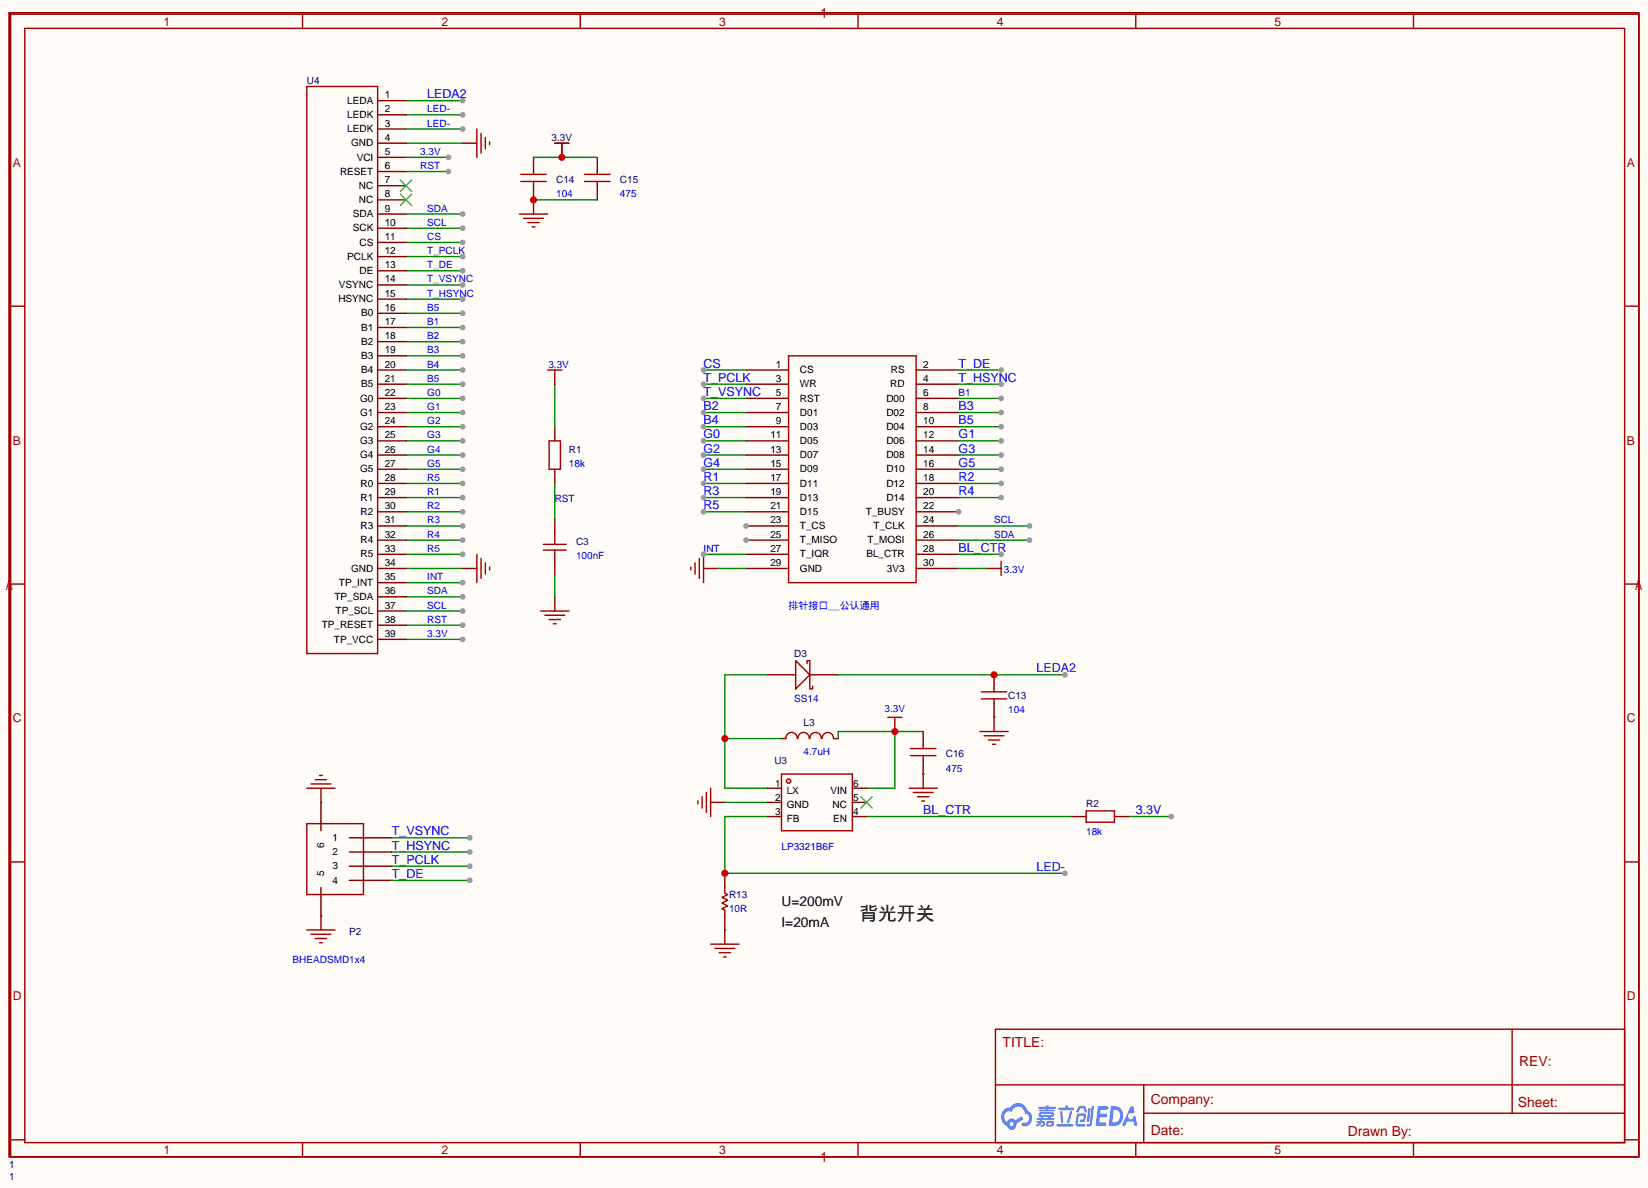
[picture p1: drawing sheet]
<svg xmlns="http://www.w3.org/2000/svg" width="295mm" height="213mm" viewBox="0 0 295 213" stroke-linecap="round" stroke-linejoin="round" font-family="sans-serif">
<path d="M0 0h295.4v212.9h-295.4z" fill="#fffcf7"/>
<g fill="none" stroke="#a10000" stroke-width=".25">
<path d="M1.7 2.3h292.1v205h-292.1zM1.9 2.5h291.9v204.8h-291.9zM4.4 5.1h286.8v199.6h-286.8zM54.2 2.5v2.6M104 2.5v2.6M153.8 2.5v2.6M203.6 2.5v2.6M253.4 2.5v2.6M1.9 54.9h2.5M291.2 54.9h2.6M1.9 104.6h2.5M291.2 104.6h2.6"/>
<path d="M1.9 154.4h2.5M291.2 154.4h2.6M178.4 184.4h112.8v20.3h-112.8zM178.5 194.4h112.6M205 199.5h86.1M205 194.4v10.1M271 184.4l.1 15.1M1.9 204.2h2.5M54.2 204.7v2.6M104 204.7v2.6M153.8 204.7v2.6M203.6 204.7v2.6"/>
<path d="M253.4 204.7v2.6M291.2 204.2h2.6"/>
</g>
<path d="M180 198.8a1.78 1.78 0 0 0 .5 2.9 .87 .87 0 0 0 1.1 .7 .87 .87 0 0 0 .6-1.1l1.2-.7-.2-.6-1.2 .7a.82 .82 0 0 0-.9-.3 .82 .82 0 0 0-.6 .7 1 1 0 0 1-.5-1.3 1 1 0 0 1 1.3-.6 1.2 1.2 0 0 1 1.4-.9 1.2 1.2 0 0 1 1 1.2 .83 .83 0 0 1 .8 1 .83 .83 0 0 1-1.1 .6 .33 .33 0 0 0-.3 .4 .33 .33 0 0 0 .3 .3 1.48 1.48 0 0 0 1.6-1.1 1.48 1.48 0 0 0-.8-1.7 1.66 1.66 0 0 0-1.4-1.4 1.66 1.66 0 0 0-1.7 .9h-.7zM181 201.4a.37 .37 0 0 1 .7 0 .37 .37 0 0 1-.7 0zM196.8 198.2l-.4 3.5h1.7l.2-.2-.1-.3-.1-.1h-1.1l.1-.9h1.1l.3-.3-.2-.4h-1.1l.1-.7h1.1a.32 .32 0 0 0 .3-.3 .32 .32 0 0 0-.3-.3zM199.1 198.2l-.4 3.5a2.62 2.62 0 0 0 2.1-.3 1.89 1.89 0 0 0-.6-3.2zM199.6 198.8a1.15 1.15 0 0 1 1.2 1.2 1.15 1.15 0 0 1-1.3 1.1h-.1zM202.7 198.2l-1.6 3.5h.6l.3-.8h1.2l.1 .8h.6l-.4-1.9-.3 .3-.1 .2a.5 .5 0 0 1-.7 .1 .5 .5 0 0 1-.1-.7 .5 .5 0 0 1 .7-.2l.4-.2-.3-1.1zM195.1 198.5l-.3 2.3 .2 .3 .2-.3 .3-2.3zM195.7 198.2l-.3 3-.1 .2-.5 .1v.2a.59 .59 0 0 0 .6 .1 .59 .59 0 0 0 .3-.5l.4-3.1zM193.3 198.3l-.4 1a.63 .63 0 0 0 .7-.6l.7-.1 .2 .7h.3l-.2-1-.4-.2a.81 .81 0 0 0-.9 .2zM193.1 199.6l-.1 .4-.2 1.2 .1 .5 .2 .1 1.2 .1 .3-.3-.2-.2h-1.2l.2-1.5h.9l-.1 .7h-.5l-.2 .2 .1 .2h.5a1.07 1.07 0 0 0 .6-1.1l-.2-.4a1.46 1.46 0 0 0-1.4 .1zM189.4 201.4l.1 .5h2.7l.2-.3-.2-.2zM191.8 199.1l-.5 1.9a.2 .2 0 0 0 0 .2 .2 .2 0 0 0 .3 .1l.6-2.2zM190 199.1l.2 2 .2 .1 .2-.2-.2-1.9zM189.7 198.5l.1 .4h2.5l.2-.2-.2-.2h-1l.1-.4h-.4l-.1 .4zM185.9 200.9h.5v-.2h.4l-.1 .2h.5l.1 .3-.1 .5-.7 .2v-.4h.4v-.2l-.3-.1-.3 .4-.5 .3-.1-.4 .5-.3h-.4zM186.2 198.3h1.3l.1-.2h.4l-.1 .2h1.2l.2 .2-.2 .1h-1.2v.2h1l.1 .2-.1 .1h-2.5l-.1-.3h1.1l.1-.2h-1.3zM186.4 199.3a.47 .47 0 0 0-.3 .5 .47 .47 0 0 0 .5 .4v.1h-.7v.3h3.1v-.2l-.7-.1v-.1a.48 .48 0 0 0 .6-.3 .48 .48 0 0 0-.2-.6zM186.6 199.6h1.9l-.1 .2h-1.8zM187 200.1h.9l-.1 .2h-.8zM187.6 201l-.1 .5 .1 .3a1.3 1.3 0 0 0 1.2-.1l.1-.5-.1-.4h-.9zM188 201.2h.5l-.1 .3h-.5z" fill="#5487ff"/>
<g fill="none" stroke="#870000" stroke-width=".25">
<path d="M99.4 76.5v2.5M99.4 84.1v2.5M99.4 93v2.5M99.4 100.6v2.5M99.4 106.9v2.6M57.5 143.8v5M57.5 159v5.1M57.5 143.8h.1M62.6 150.1h7.6M62.6 152.7h7.6M62.6 155.2h7.6M62.6 157.7h7.6"/>
<path d="M57.5 164.1h.1"/>
</g>
<g fill="none" stroke="#a10000" stroke-width=".25">
<path d="M98.4 79h2.1v5.1h-2.1zM97.4 97.5h4.1M97.4 98.6h4.1M99.4 95.5v2M99.4 98.6v2M96.9 109.5h5.1M97.7 110.2h3.5M98.4 111h2.1M99.2 111.8h.5M56.5 139.7h2M57.3 138.9h.5M55 147.6h10.2v12.7h-10.2z"/>
<path d="M55 141.2h5.1M55.8 140.5h3.5M57.5 141.2v2.6M55 166.6h5.1M55.8 167.4h3.5M56.5 168.1h2M57.3 168.9h.5M57.5 164.1v2.5"/>
</g>
<path d="M99.4 68.8v7.7M99.4 86.6v6.4M99.4 103.1v3.8M70.2 157.7h14" fill="none" stroke="#008700" stroke-width=".25"/>
<circle cx="84.2" cy="157.7" r=".51" fill="#999"/>
<path d="M70.2 155.2h14" fill="none" stroke="#008700" stroke-width=".25"/>
<circle cx="84.2" cy="155.2" r=".51" fill="#999"/>
<path d="M70.2 152.7h14" fill="none" stroke="#008700" stroke-width=".25"/>
<circle cx="84.2" cy="152.7" r=".51" fill="#999"/>
<path d="M70.2 150.1h14" fill="none" stroke="#008700" stroke-width=".25"/>
<circle cx="84.2" cy="150.1" r=".51" fill="#999"/>
<path d="M72.8 18h10.1M57.5 143.8h.1M57.5 164.1h.1" fill="none" stroke="#008700" stroke-width=".25"/>
<circle cx="82.9" cy="18" r=".51" fill="#999"/>
<path d="M72.8 20.6h10.1" fill="none" stroke="#008700" stroke-width=".25"/>
<circle cx="82.9" cy="20.6" r=".51" fill="#999"/>
<path d="M72.8 25.7h10.1M72.8 38.4h10.1" fill="none" stroke="#008700" stroke-width=".25"/>
<circle cx="82.9" cy="38.4" r=".51" fill="#999"/>
<path d="M72.8 40.9h10.1" fill="none" stroke="#008700" stroke-width=".25"/>
<circle cx="82.9" cy="40.9" r=".51" fill="#999"/>
<path d="M72.8 43.4h10.1" fill="none" stroke="#008700" stroke-width=".25"/>
<circle cx="82.9" cy="43.4" r=".51" fill="#999"/>
<path d="M72.8 46h10.1" fill="none" stroke="#008700" stroke-width=".25"/>
<circle cx="82.9" cy="46" r=".51" fill="#999"/>
<path d="M72.8 48.5h10.1" fill="none" stroke="#008700" stroke-width=".25"/>
<circle cx="82.9" cy="48.5" r=".51" fill="#999"/>
<path d="M72.8 51.1h10.1" fill="none" stroke="#008700" stroke-width=".25"/>
<circle cx="82.9" cy="51.1" r=".51" fill="#999"/>
<path d="M72.8 53.6h10.1" fill="none" stroke="#008700" stroke-width=".25"/>
<circle cx="82.9" cy="53.6" r=".51" fill="#999"/>
<path d="M72.8 56.1h10.1" fill="none" stroke="#008700" stroke-width=".25"/>
<circle cx="82.9" cy="56.1" r=".51" fill="#999"/>
<path d="M72.8 58.7h10.1" fill="none" stroke="#008700" stroke-width=".25"/>
<circle cx="82.9" cy="58.7" r=".51" fill="#999"/>
<path d="M72.8 61.2h10.1" fill="none" stroke="#008700" stroke-width=".25"/>
<circle cx="82.9" cy="61.2" r=".51" fill="#999"/>
<path d="M72.8 63.8h10.1" fill="none" stroke="#008700" stroke-width=".25"/>
<circle cx="82.9" cy="63.8" r=".51" fill="#999"/>
<path d="M72.8 66.3h10.1" fill="none" stroke="#008700" stroke-width=".25"/>
<circle cx="82.9" cy="66.3" r=".51" fill="#999"/>
<path d="M72.8 68.8h10.1" fill="none" stroke="#008700" stroke-width=".25"/>
<circle cx="82.9" cy="68.8" r=".51" fill="#999"/>
<path d="M72.8 71.4h10.1" fill="none" stroke="#008700" stroke-width=".25"/>
<circle cx="82.9" cy="71.4" r=".51" fill="#999"/>
<path d="M72.8 73.9h10.1" fill="none" stroke="#008700" stroke-width=".25"/>
<circle cx="82.9" cy="73.9" r=".51" fill="#999"/>
<path d="M72.8 76.5h10.1" fill="none" stroke="#008700" stroke-width=".25"/>
<circle cx="82.9" cy="76.5" r=".51" fill="#999"/>
<path d="M72.8 84.1h10.1" fill="none" stroke="#008700" stroke-width=".25"/>
<circle cx="82.9" cy="84.1" r=".51" fill="#999"/>
<path d="M72.8 81.5h10.1" fill="none" stroke="#008700" stroke-width=".25"/>
<circle cx="82.9" cy="81.5" r=".51" fill="#999"/>
<path d="M72.8 79h10.1" fill="none" stroke="#008700" stroke-width=".25"/>
<circle cx="82.9" cy="79" r=".51" fill="#999"/>
<path d="M72.8 86.6h10.1" fill="none" stroke="#008700" stroke-width=".25"/>
<circle cx="82.9" cy="86.6" r=".51" fill="#999"/>
<path d="M72.8 89.2h10.1" fill="none" stroke="#008700" stroke-width=".25"/>
<circle cx="82.9" cy="89.2" r=".51" fill="#999"/>
<path d="M72.8 91.7h10.1" fill="none" stroke="#008700" stroke-width=".25"/>
<circle cx="82.9" cy="91.7" r=".51" fill="#999"/>
<path d="M72.8 94.2h10.1" fill="none" stroke="#008700" stroke-width=".25"/>
<circle cx="82.9" cy="94.2" r=".51" fill="#999"/>
<path d="M72.8 96.8h10.1" fill="none" stroke="#008700" stroke-width=".25"/>
<circle cx="82.9" cy="96.8" r=".51" fill="#999"/>
<path d="M72.8 99.3h10.1" fill="none" stroke="#008700" stroke-width=".25"/>
<circle cx="82.9" cy="99.3" r=".51" fill="#999"/>
<path d="M72.8 101.9h10.1M72.8 104.4h10.1" fill="none" stroke="#008700" stroke-width=".25"/>
<circle cx="82.9" cy="104.4" r=".51" fill="#999"/>
<path d="M72.8 106.9h10.1" fill="none" stroke="#008700" stroke-width=".25"/>
<circle cx="82.9" cy="106.9" r=".51" fill="#999"/>
<path d="M72.8 109.5h10.1" fill="none" stroke="#008700" stroke-width=".25"/>
<circle cx="82.9" cy="109.5" r=".51" fill="#999"/>
<path d="M72.8 112h10.1" fill="none" stroke="#008700" stroke-width=".25"/>
<circle cx="82.9" cy="112" r=".51" fill="#999"/>
<path d="M72.8 114.6h10.1" fill="none" stroke="#008700" stroke-width=".25"/>
<circle cx="82.9" cy="114.6" r=".51" fill="#999"/>
<path d="M82.9 25.7h2.6M95.6 35.8h.1M95.6 28.2v2.5M95.6 33.3v2.5M100.7 28.2h.1M107.1 28.2v2.5M107.1 33.3v2.5M99.4 68.8h.1" fill="none" stroke="#870000" stroke-width=".25"/>
<g fill="none" stroke="#a10000" stroke-width=".25">
<path d="M85.5 23.1v5.1M86.2 23.9v3.5M87 24.6v2.1M87.8 25.4v.5M93.1 38.4h5.1M93.3 32.5h4.6M93.3 31.2h4.6M93.9 39.1h3.5M94.6 39.9h2M95.6 30.7v.5M95.6 32.5v.8M95.6 35.8v2.6"/>
<path d="M99.4 25.7h2.6M100.7 25.7v2.5M104.8 32.5h4.5M104.8 31.2h4.5M107.1 30.7v.5M107.1 32.5v.8M95.4 40.6h.5M98.2 66.3h2.5M99.4 66.3v2.5"/>
</g>
<path d="M95.6 35.8h11.5" fill="none" stroke="#008700" stroke-width=".25"/>
<circle cx="95.6" cy="35.8" r=".63" fill="#c00"/>
<path d="M141.4 63.8h22.8v40.6h-22.8z" fill="none" stroke="#a10000" stroke-width=".25"/>
<g fill="none" stroke="#870000" stroke-width=".25">
<path d="M133.7 66.3h7.7M133.7 68.8h7.7M133.7 71.4h7.7M133.7 73.9h7.7M133.7 76.5h7.7M133.7 79h7.7M164.2 66.3h7.6M164.2 68.8h7.6M164.2 71.4h7.6M164.2 73.9h7.6M164.2 76.5h7.6M164.2 79h7.6"/>
<path d="M133.7 81.5h7.7M133.7 84.1h7.7M133.7 86.6h7.7M133.7 89.2h7.7M133.7 91.7h7.7M133.7 96.8h7.7M164.2 81.5h7.6M164.2 84.1h7.6M164.2 86.6h7.6M164.2 89.2h7.6M164.2 99.3h7.6M133.7 101.9h7.7"/>
<path d="M164.2 101.9h7.6"/>
</g>
<circle cx="133.7" cy="96.8" r=".51" fill="#999"/>
<path d="M133.7 99.3h7.7M164.2 96.8h7.6M164.2 91.7h7.6" fill="none" stroke="#870000" stroke-width=".25"/>
<circle cx="171.8" cy="91.7" r=".51" fill="#999"/>
<path d="M133.7 94.2h7.7" fill="none" stroke="#870000" stroke-width=".25"/>
<circle cx="133.7" cy="94.2" r=".51" fill="#999"/>
<path d="M164.2 94.2h7.6M128.7 101.9h.1M176.9 101.9h.1" fill="none" stroke="#870000" stroke-width=".25"/>
<path d="M126.1 99.3v5.1M123.8 101.6v.5M124.6 100.8v2.1M125.3 100.1v3.5M126.1 101.9h2.6M176.9 101.9h2.6M179.5 100.6v2.5" fill="none" stroke="#a10000" stroke-width=".25"/>
<path d="M171.8 66.3h7.7M171.8 101.9h5.1" fill="none" stroke="#008700" stroke-width=".25"/>
<circle cx="179.5" cy="66.3" r=".51" fill="#999"/>
<path d="M171.8 68.8h7.7" fill="none" stroke="#008700" stroke-width=".25"/>
<circle cx="179.5" cy="68.8" r=".51" fill="#999"/>
<path d="M171.8 71.4h7.7" fill="none" stroke="#008700" stroke-width=".25"/>
<circle cx="179.5" cy="71.4" r=".51" fill="#999"/>
<path d="M171.8 73.9h7.7" fill="none" stroke="#008700" stroke-width=".25"/>
<circle cx="179.5" cy="73.9" r=".51" fill="#999"/>
<path d="M171.8 76.5h7.7" fill="none" stroke="#008700" stroke-width=".25"/>
<circle cx="179.5" cy="76.5" r=".51" fill="#999"/>
<path d="M171.8 79h7.7" fill="none" stroke="#008700" stroke-width=".25"/>
<circle cx="179.5" cy="79" r=".51" fill="#999"/>
<path d="M171.8 81.5h7.7" fill="none" stroke="#008700" stroke-width=".25"/>
<circle cx="179.5" cy="81.5" r=".51" fill="#999"/>
<path d="M171.8 84.1h7.7" fill="none" stroke="#008700" stroke-width=".25"/>
<circle cx="179.5" cy="84.1" r=".51" fill="#999"/>
<path d="M171.8 86.6h7.7" fill="none" stroke="#008700" stroke-width=".25"/>
<circle cx="179.5" cy="86.6" r=".51" fill="#999"/>
<path d="M171.8 89.2h7.7" fill="none" stroke="#008700" stroke-width=".25"/>
<circle cx="179.5" cy="89.2" r=".51" fill="#999"/>
<path d="M126.1 66.3h7.6" fill="none" stroke="#008700" stroke-width=".25"/>
<circle cx="126.1" cy="66.3" r=".51" fill="#999"/>
<path d="M126.1 68.8h7.6" fill="none" stroke="#008700" stroke-width=".25"/>
<circle cx="126.1" cy="68.8" r=".51" fill="#999"/>
<path d="M126.1 71.4h7.6" fill="none" stroke="#008700" stroke-width=".25"/>
<circle cx="126.1" cy="71.4" r=".51" fill="#999"/>
<path d="M126.1 73.9h7.6" fill="none" stroke="#008700" stroke-width=".25"/>
<circle cx="126.1" cy="73.9" r=".51" fill="#999"/>
<path d="M126.1 76.5h7.6" fill="none" stroke="#008700" stroke-width=".25"/>
<circle cx="126.1" cy="76.5" r=".51" fill="#999"/>
<path d="M126.1 79h7.6" fill="none" stroke="#008700" stroke-width=".25"/>
<circle cx="126.1" cy="79" r=".51" fill="#999"/>
<path d="M126.1 81.5h7.6" fill="none" stroke="#008700" stroke-width=".25"/>
<circle cx="126.1" cy="81.5" r=".51" fill="#999"/>
<path d="M126.1 84.1h7.6" fill="none" stroke="#008700" stroke-width=".25"/>
<circle cx="126.1" cy="84.1" r=".51" fill="#999"/>
<path d="M126.1 86.6h7.6" fill="none" stroke="#008700" stroke-width=".25"/>
<circle cx="126.1" cy="86.6" r=".51" fill="#999"/>
<path d="M126.1 89.2h7.6" fill="none" stroke="#008700" stroke-width=".25"/>
<circle cx="126.1" cy="89.2" r=".51" fill="#999"/>
<path d="M126.1 91.7h7.6" fill="none" stroke="#008700" stroke-width=".25"/>
<circle cx="126.1" cy="91.7" r=".51" fill="#999"/>
<path d="M171.8 99.3h7.7M128.7 101.9h5" fill="none" stroke="#008700" stroke-width=".25"/>
<circle cx="179.5" cy="99.3" r=".51" fill="#999"/>
<path d="M171.8 94.2h12.7" fill="none" stroke="#008700" stroke-width=".25"/>
<circle cx="184.5" cy="94.2" r=".51" fill="#999"/>
<path d="M171.8 96.8h12.7" fill="none" stroke="#008700" stroke-width=".25"/>
<circle cx="184.5" cy="96.8" r=".51" fill="#999"/>
<path d="M126.1 99.3h7.6" fill="none" stroke="#008700" stroke-width=".25"/>
<circle cx="126.1" cy="99.3" r=".51" fill="#999"/>
<path d="M137.5 120.9h5.1M145.2 120.9h5M160.4 131.1h.1M178.2 128.5h.1M178.2 120.9v2.5M178.2 126v2.5M129.9 143.8h.1M129.9 156.5v2.5M129.9 166.6h.1M129.9 164.1v2.5" fill="none" stroke="#870000" stroke-width=".25"/>
<g fill="none" stroke="#a10000" stroke-width=".25">
<path d="M142.6 118.4l2.6 2.5-2.6 2.5zM144.7 118.9v-.5h.5v5h.5v-.5M159.1 128.5h2.6M160.4 128.5v2.6M175.6 131.1h5.1M175.9 125.2h4.6M175.9 124h4.6M176.4 131.8h3.6M177.2 132.6h2M177.9 133.3h.5M178.2 123.4v.6M178.2 125.2v.8"/>
<path d="M178.2 128.5v2.6M125.1 143.5v.5M125.9 142.7v2.1M126.6 142v3.5M127.4 143.8h2.5M127.4 141.2v5.1M129.9 159v1l.5 .3-1 .5 1 .5-1 .5 1 .5-1 .5 .5 .3v1M127.4 169.2h5.1M128.1 169.9h3.6M128.9 170.7h2M129.7 171.4h.5M129.9 166.6v2.6"/>
</g>
<path d="M150.2 120.9h40.7" fill="none" stroke="#008700" stroke-width=".25"/>
<circle cx="178.2" cy="120.9" r=".63" fill="#c00"/>
<circle cx="190.9" cy="120.9" r=".51" fill="#999"/>
<path d="M129.9 132.3h10.2M137.5 120.9h-7.6v20.3h7.6" fill="none" stroke="#008700" stroke-width=".25"/>
<circle cx="129.9" cy="132.3" r=".63" fill="#c00"/>
<path d="M160.4 131.1v10.1h-5.1M165.5 131.1h-15.3v1.2" fill="none" stroke="#008700" stroke-width=".25"/>
<circle cx="160.4" cy="131.1" r=".63" fill="#c00"/>
<path d="M137.5 146.3h-7.6v10.2h61" fill="none" stroke="#008700" stroke-width=".25"/>
<circle cx="129.9" cy="156.5" r=".63" fill="#c00"/>
<circle cx="190.9" cy="156.5" r=".51" fill="#999"/>
<path d="M178.2 128.5h.1M129.9 143.8h7.6M155.3 146.3h36.9M202.3 146.3h7.6M129.9 166.6h.1" fill="none" stroke="#008700" stroke-width=".25"/>
<path d="M140.1 132.3h.7M149.5 132.3h.7M137.5 141.2h2.6M137.5 143.8h2.6M137.5 146.3h2.6M152.8 141.2h2.5M152.8 143.8h2.5M152.8 146.3h2.5" fill="none" stroke="#870000" stroke-width=".25"/>
<g fill="none" stroke="#a10000" stroke-width=".25">
<path d="M140.1 138.7h12.7v10.1h-12.7zM140.9 132.3a1.01 1.01 0 0 1 1-1.1 1.01 1.01 0 0 1 1 1.1M143 132.3a1.01 1.01 0 0 1 1-1.1 1.01 1.01 0 0 1 1 1.1M145.2 132.3a1.01 1.01 0 0 1 1-1.1 1.01 1.01 0 0 1 1 1.1M147.4 132.3a1.01 1.01 0 0 1 1-1.1 1.01 1.01 0 0 1 1 1.1"/>
<circle cx="141.4" cy="140" r=".38"/>
</g>
<path d="M154.3 142.7l2 2.1M156.3 142.7l-2 2.1" fill="none" stroke="#3c3" stroke-width=".25"/>
<circle cx="209.9" cy="146.3" r=".51" fill="#999"/>
<g fill="none" stroke="#870000" stroke-width=".25">
<path d="M67.7 18h5.1M67.7 20.6h5.1M67.7 23.1h5.1M67.7 25.7h5.1M67.7 28.2h5.1M67.7 30.7h5.1M67.7 33.3h5.1M67.7 35.8h5.1M67.7 38.4h5.1M67.7 40.9h5.1M67.7 43.4h5.1M67.7 46h5.1"/>
<path d="M67.7 48.5h5.1M67.7 51.1h5.1M67.7 53.6h5.1M67.7 56.1h5.1M67.7 58.7h5.1M67.7 61.2h5.1M67.7 63.8h5.1M67.7 66.3h5.1M67.7 68.8h5.1M67.7 71.4h5.1M67.7 73.9h5.1M67.7 76.5h5.1"/>
<path d="M67.7 79h5.1M67.7 81.5h5.1M67.7 84.1h5.1M67.7 86.6h5.1M67.7 89.2h5.1M67.7 91.7h5.1M67.7 94.2h5.1M67.7 96.8h5.1M67.7 99.3h5.1M67.7 101.9h5.1M67.7 104.4h5.1M67.7 106.9h5.1"/>
<path d="M67.7 109.5h5.1M67.7 112h5.1M67.7 114.6h5.1M192.2 146.3h2.5M199.8 146.3h2.5"/>
</g>
<path d="M55 15.5h12.7v101.6h-12.7zM194.7 145.3h5.1v2h-5.1z" fill="none" stroke="#a10000" stroke-width=".25"/>
<path d="M71.8 32.3l2 2M71.8 34.8l2 2M73.8 32.3l-2 2M73.8 34.8l-2 2" fill="none" stroke="#3c3" stroke-width=".25"/>
<path d="M72.8 23.1h10.1" fill="none" stroke="#008700" stroke-width=".25"/>
<circle cx="82.9" cy="23.1" r=".51" fill="#999"/>
<path d="M95.6 28.2h11.5" fill="none" stroke="#008700" stroke-width=".25"/>
<path d="M100.7 26.9v1.3" fill="none" stroke="#870000" stroke-width=".25"/>
<circle cx="100.7" cy="28.2" r=".63" fill="#c00"/>
<path d="M99.4 25.7h2.6M100.7 25.7v1.2" fill="none" stroke="#a10000" stroke-width=".25"/>
<path d="M72.8 28.2h7.6" fill="none" stroke="#008700" stroke-width=".25"/>
<circle cx="80.4" cy="28.2" r=".51" fill="#999"/>
<path d="M72.8 30.7h7.6" fill="none" stroke="#008700" stroke-width=".25"/>
<circle cx="80.4" cy="30.7" r=".51" fill="#999"/>
<path d="M82.9 101.9h2.6M165.5 138.7h.1M165.5 131.1v2.5M165.5 136.1v2.6" fill="none" stroke="#870000" stroke-width=".25"/>
<g fill="none" stroke="#a10000" stroke-width=".25">
<path d="M85.5 99.3v5.1M86.2 100.1v3.5M87 100.8v2.1M87.8 101.6v.5M163.2 135.4h4.6M163.2 134.1h4.6M165.5 133.6v.5M165.5 135.4v.7M165.5 138.7v2.5M162.9 141.2h5.1M163.7 142h3.6M164.5 142.7h2"/>
<path d="M165.2 143.5h.5"/>
</g>
<path d="M165.5 138.7h.1" fill="none" stroke="#008700" stroke-width=".25"/>
<text font-size="3.4" x="154.1" y="164.9">背光开关</text>
<g font-size="2.5">
<text x="140.1" y="166.2">I=20mA</text>
<text x="140.1" y="162.4">U=200mV</text>
</g>
<g font-size="2.5" fill="#a00000">
<text x="179.7" y="187.7">TITLE:</text>
<text x="272.3" y="191">REV:</text>
<text x="206.3" y="197.9">Company:</text>
<text x="206.3" y="203.4">Date:</text>
<text x="241.6" y="203.5">Drawn By:</text>
<text x="272.1" y="198.3">Sheet:</text>
</g>
<g font-size="2.2" fill="#a00000">
<text x="29.3" y="4.6">1</text>
<text x="79.1" y="4.6">2</text>
<text x="128.9" y="4.6">3</text>
<text x="178.7" y="4.6">4</text>
<text x="228.5" y="4.6">5</text>
<text x="2.3" y="29.9">A</text>
<text x="291.6" y="29.9">A</text>
<text x="2.3" y="79.7">B</text>
<text x="291.6" y="79.7">B</text>
<text x="2.3" y="129.4">C</text>
<text x="291.6" y="129.4">C</text>
<text x="2.3" y="179.2">D</text>
<text x="291.6" y="179.2">D</text>
<text x="29.3" y="206.8">1</text>
<text x="79.1" y="206.8">2</text>
<text x="128.9" y="206.8">3</text>
<text x="178.7" y="206.8">4</text>
<text x="228.5" y="206.8">5</text>
</g>
<g font-size="2.2" fill="#00f">
<text x="76.6" y="17.6">LEDA2</text>
<text x="126.1" y="65.8">CS</text>
<text x="171.8" y="65.8">T_DE</text>
<text x="126.1" y="68.4">T_PCLK</text>
<text x="126.1" y="70.9">T_VSYNC</text>
<text x="171.8" y="68.4">T_HSYNC</text>
<text x="126.1" y="73.5">B2</text>
<text x="126.1" y="76">B4</text>
<text x="171.8" y="73.5">B3</text>
<text x="171.8" y="76">B5</text>
<text x="126.1" y="78.5">G0</text>
<text x="126.1" y="81.1">G2</text>
<text x="126.1" y="83.6">G4</text>
<text x="171.8" y="78.5">G1</text>
<text x="171.8" y="81.1">G3</text>
<text x="171.8" y="83.6">G5</text>
<text x="126.1" y="86.2">R1</text>
<text x="126.1" y="88.7">R3</text>
<text x="171.8" y="86.2">R2</text>
<text x="171.8" y="88.7">R4</text>
<text x="126.1" y="91.2">R5</text>
<text x="171.8" y="98.9">BL_CTR</text>
<text x="185.8" y="120.5">LEDA2</text>
<text x="70.2" y="149.7">T_VSYNC</text>
<text x="165.5" y="145.9">BL_CTR</text>
<text x="203.6" y="145.9">3.3V</text>
<text x="70.2" y="154.7">T_PCLK</text>
<text x="70.2" y="152.2">T_HSYNC</text>
<text x="70.2" y="157.3">T_DE</text>
<text x="185.8" y="156">LED-</text>
</g>
<g font-size="1.8" fill="#000080">
<text x="55" y="15">U4</text>
<text x="98.9" y="25.2">3.3V</text>
<text x="99.7" y="32.8">C14</text>
<text x="111.1" y="32.8">C15</text>
<text x="102" y="81.1">R1</text>
<text x="103.3" y="97.6">C3</text>
<text x="142.4" y="117.7">D3</text>
<text x="180.7" y="125.3">C13</text>
<text x="144" y="130.1">L3</text>
<text x="138.8" y="137">U3</text>
<text x="169.5" y="135.7">C16</text>
<text x="194.7" y="144.6">R2</text>
<text x="130.7" y="160.8">R13</text>
<text x="62.6" y="167.4">P2</text>
<text x="1.7" y="209.4">1</text>
<text x="1.7" y="211.4">1</text>
</g>
<g font-size="1.8">
<text x="69" y="17.6">1</text>
<text x="62.2" y="18.6">LEDA</text>
<text x="62.2" y="21.1">LEDK</text>
<text x="62.2" y="23.7">LEDK</text>
<text x="69" y="20.1">2</text>
<text x="69" y="22.7">3</text>
<text x="62.9" y="26.2">GND</text>
<text x="63.9" y="28.8">VCI</text>
<text x="69" y="25.2">4</text>
<text x="69" y="27.7">5</text>
<text x="61" y="31.3">RESET</text>
<text x="64.3" y="33.8">NC</text>
<text x="69" y="30.3">6</text>
<text x="69" y="32.8">7</text>
<text x="69" y="35.4">8</text>
<text x="63.2" y="38.9">SDA</text>
<text x="63.2" y="41.5">SCK</text>
<text x="64.3" y="36.4">NC</text>
<text x="69" y="37.9">9</text>
<text x="69" y="40.4">10</text>
<text x="62.2" y="46.5">PCLK</text>
<text x="64.4" y="44">CS</text>
<text x="69" y="43">11</text>
<text x="69" y="45.5">12</text>
<text x="60.8" y="51.6">VSYNC</text>
<text x="64.4" y="49.1">DE</text>
<text x="69" y="48.1">13</text>
<text x="69" y="50.6">14</text>
<text x="69" y="53.1">15</text>
<text x="60.7" y="54.2">HSYNC</text>
<text x="64.7" y="56.7">B0</text>
<text x="64.7" y="59.2">B1</text>
<text x="69" y="55.7">16</text>
<text x="69" y="58.2">17</text>
<text x="64.7" y="61.8">B2</text>
<text x="64.7" y="64.3">B3</text>
<text x="69" y="60.8">18</text>
<text x="69" y="63.3">19</text>
<text x="69" y="65.8">20</text>
<text x="139.1" y="65.8">1</text>
<text x="165.5" y="65.8">2</text>
<text x="64.5" y="71.9">G0</text>
<text x="64.7" y="66.9">B4</text>
<text x="64.7" y="69.4">B5</text>
<text x="69" y="68.4">21</text>
<text x="69" y="70.9">22</text>
<text x="139.1" y="68.4">3</text>
<text x="139.1" y="70.9">5</text>
<text x="143.4" y="66.9">CS</text>
<text x="143.4" y="69.4">WR</text>
<text x="143.4" y="71.9">RST</text>
<text x="158.9" y="71.9">D00</text>
<text x="159.6" y="69.4">RD</text>
<text x="159.7" y="66.9">RS</text>
<text x="165.5" y="68.4">4</text>
<text x="165.5" y="70.9">6</text>
<text x="64.5" y="74.5">G1</text>
<text x="64.5" y="77">G2</text>
<text x="69" y="73.5">23</text>
<text x="69" y="76">24</text>
<text x="139.1" y="73.5">7</text>
<text x="139.1" y="76">9</text>
<text x="143.4" y="74.5">D01</text>
<text x="143.4" y="77">D03</text>
<text x="158.9" y="74.5">D02</text>
<text x="158.9" y="77">D04</text>
<text x="165.5" y="73.5">8</text>
<text x="165.5" y="76">10</text>
<text x="64.5" y="79.6">G3</text>
<text x="64.5" y="82.1">G4</text>
<text x="69" y="78.5">25</text>
<text x="69" y="81.1">26</text>
<text x="69" y="83.6">27</text>
<text x="138.1" y="78.5">11</text>
<text x="138.1" y="81.1">13</text>
<text x="138.1" y="83.6">15</text>
<text x="143.4" y="79.6">D05</text>
<text x="143.4" y="82.1">D07</text>
<text x="158.9" y="79.6">D06</text>
<text x="158.9" y="82.1">D08</text>
<text x="165.5" y="78.5">12</text>
<text x="165.5" y="81.1">14</text>
<text x="165.5" y="83.6">16</text>
<text x="64.5" y="84.6">G5</text>
<text x="64.6" y="87.2">R0</text>
<text x="64.6" y="89.7">R1</text>
<text x="69" y="86.2">28</text>
<text x="69" y="88.7">29</text>
<text x="138.1" y="86.2">17</text>
<text x="138.1" y="88.7">19</text>
<text x="143.4" y="84.6">D09</text>
<text x="143.4" y="87.2">D11</text>
<text x="143.4" y="89.7">D13</text>
<text x="158.9" y="84.6">D10</text>
<text x="158.9" y="87.2">D12</text>
<text x="158.9" y="89.7">D14</text>
<text x="165.5" y="86.2">18</text>
<text x="165.5" y="88.7">20</text>
<text x="64.6" y="92.3">R2</text>
<text x="64.6" y="94.8">R3</text>
<text x="69" y="91.2">30</text>
<text x="69" y="93.8">31</text>
<text x="138.1" y="91.2">21</text>
<text x="138.1" y="93.8">23</text>
<text x="143.4" y="92.3">D15</text>
<text x="143.4" y="94.8">T_CS</text>
<text x="155.2" y="92.3">T_BUSY</text>
<text x="156.6" y="94.8">T_CLK</text>
<text x="165.5" y="91.2">22</text>
<text x="165.5" y="93.8">24</text>
<text x="64.6" y="97.3">R4</text>
<text x="64.6" y="99.9">R5</text>
<text x="69" y="96.3">32</text>
<text x="69" y="98.9">33</text>
<text x="69" y="101.4">34</text>
<text x="138.1" y="101.4">29</text>
<text x="138.1" y="96.3">25</text>
<text x="138.1" y="98.9">27</text>
<text x="143.4" y="97.3">T_MISO</text>
<text x="143.4" y="99.9">T_IQR</text>
<text x="155.3" y="99.9">BL_CTR</text>
<text x="155.5" y="97.3">T_MOSI</text>
<text x="165.5" y="98.9">28</text>
<text x="165.5" y="101.4">30</text>
<text x="165.5" y="96.3">26</text>
<text x="60" y="107.5">TP_SDA</text>
<text x="60.8" y="105">TP_INT</text>
<text x="62.9" y="102.4">GND</text>
<text x="69" y="103.9">35</text>
<text x="69" y="106.5">36</text>
<text x="143.4" y="102.4">GND</text>
<text x="159" y="102.4">3V3</text>
<text x="57.7" y="112.6">TP_RESET</text>
<text x="60.2" y="110">TP_SCL</text>
<text x="69" y="109">37</text>
<text x="69" y="111.6">38</text>
<text x="59.9" y="115.1">TP_VCC</text>
<text x="69" y="114.1">39</text>
<text x="139" y="141">1</text>
<text x="139" y="143.5">2</text>
<text x="141" y="142.3">LX</text>
<text x="148.9" y="142.3">VIN</text>
<text x="152.9" y="143.5">5</text>
<text x="152.9" y="141">6</text>
<text x="139" y="146.1">3</text>
<text x="141" y="144.8">GND</text>
<text x="141" y="147.4">FB</text>
<text x="149.3" y="144.8">NC</text>
<text x="149.4" y="147.4">EN</text>
<text x="152.9" y="146.1">4</text>
<text x="58.1" y="151.9" transform="rotate(-90 58.1 151.9)">6</text>
<text x="59.6" y="150.7">1</text>
<text x="59.6" y="153.2">2</text>
<text x="59.6" y="155.8">3</text>
<text x="58.1" y="157" transform="rotate(-90 58.1 157)">5</text>
<text x="59.6" y="158.3">4</text>
</g>
<g font-size="1.8" fill="#00f">
<text x="76.6" y="20.1">LED-</text>
<text x="76.6" y="22.7">LED-</text>
<text x="75.3" y="27.7">3.3V</text>
<text x="75.3" y="30.3">RST</text>
<text x="99.7" y="35.4">104</text>
<text x="111.1" y="35.4">475</text>
<text x="76.6" y="37.9">SDA</text>
<text x="76.6" y="40.4">SCL</text>
<text x="76.6" y="43">CS</text>
<text x="76.6" y="45.5">T_PCLK</text>
<text x="76.6" y="48.1">T_DE</text>
<text x="76.6" y="50.6">T_VSYNC</text>
<text x="76.6" y="53.1">T_HSYNC</text>
<text x="76.6" y="55.7">B5</text>
<text x="76.6" y="58.2">B1</text>
<text x="76.6" y="60.8">B2</text>
<text x="76.6" y="63.3">B3</text>
<text x="76.6" y="65.8">B4</text>
<text x="98.3" y="65.8">3.3V</text>
<text x="76.6" y="68.4">B5</text>
<text x="76.6" y="70.9">G0</text>
<text x="171.8" y="70.9">B1</text>
<text x="76.6" y="73.5">G1</text>
<text x="76.6" y="76">G2</text>
<text x="76.6" y="83.6">G5</text>
<text x="76.6" y="81.1">G4</text>
<text x="76.6" y="78.5">G3</text>
<text x="102" y="83.6">18k</text>
<text x="76.6" y="86.2">R5</text>
<text x="76.6" y="88.7">R1</text>
<text x="99.4" y="90">RST</text>
<text x="76.6" y="91.2">R2</text>
<text x="76.6" y="93.8">R3</text>
<text x="178.2" y="93.8">SCL</text>
<text x="76.6" y="96.3">R4</text>
<text x="76.6" y="98.9">R5</text>
<text x="103.3" y="100.1">100nF</text>
<text x="126.1" y="98.9">INT</text>
<text x="178.2" y="96.3">SDA</text>
<text x="76.6" y="103.9">INT</text>
<text x="76.6" y="106.5">SDA</text>
<text x="180" y="102.7">3.3V</text>
<text x="76.6" y="109">SCL</text>
<text x="76.6" y="111.6">RST</text>
<text x="141.4" y="109">排针接口__公认通用</text>
<text x="76.6" y="114.1">3.3V</text>
<text x="142.4" y="125.8">SS14</text>
<text x="158.6" y="127.6">3.3V</text>
<text x="180.7" y="127.8">104</text>
<text x="144" y="135.2">4.7uH</text>
<text x="169.5" y="138.2">475</text>
<text x="194.7" y="149.7">18k</text>
<text x="140.1" y="152.2">LP3321B6F</text>
<text x="130.7" y="163.4">10R</text>
<text x="52.5" y="172.5">BHEADSMD1x4</text>
</g>
</svg>
